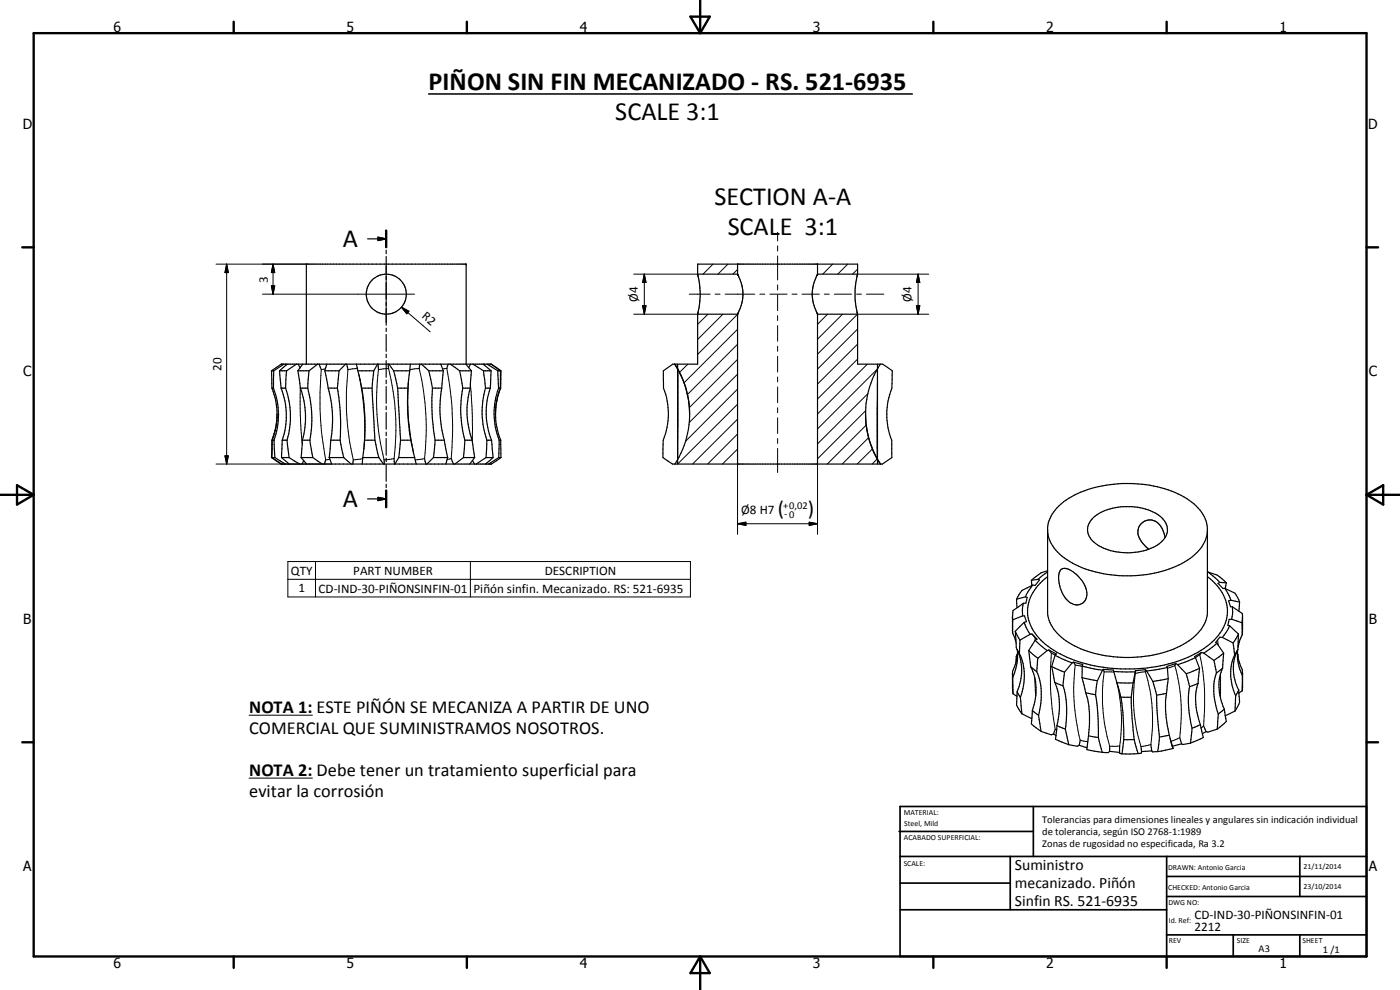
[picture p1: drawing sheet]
<svg xmlns="http://www.w3.org/2000/svg" width="420mm" height="297mm" viewBox="0 0 420 297" stroke-linecap="round" stroke-linejoin="round" font-family="sans-serif">
<g fill="none" stroke="#000" stroke-width=".35">
<path d="M110.3 71.7h5.6M113.4 71.2l2.5 .5-2.5 .5zM115.9 69.2v5M115.9 75.1v1M115.9 77v5M209.4 79.2h48l-.1 3.2-.7 4.7 .1 3.5 .6 3.5 .1 15.2h7.5l2.9 2-.1 1.2a12.3 12.3 0 0 1-.9 6.8 20.8 20.8 0 0 0 .8 12.8l.1 5.2-2.9 1.9h-63l-2.8-1.9v-2.6a15.3 15.3 0 0 1 1-5.5 21.1 21.1 0 0 0-.9-12.7v-5.2l2.8-2h7.5l.1-15.5a25.2 25.2 0 0 0 .5-7.6l-.6-3.8zM221.3 79.2v3.1M245.4 79.2l-.1 3.2a11.8 11.8 0 0 0-.3 11.1l.4 .7M115.9 82.8v1.1M115.9 84.8v5M115.9 90.7v1M115.9 92.6v5"/>
<path d="M115.9 98.5v1M209.4 94.3h11.9M209.4 82.3h11.9M221.3 94.3v44.9M221.3 82.3l.1 .1M221.4 82.3l.1 .3a12.8 12.8 0 0 1 1.5 5.1v1.1a13.7 13.7 0 0 1-1.7 5.5M221.4 94.1v.1M245.3 94.1l.1 45.1M245.4 82.3h11.9M245.4 82.3h-.1M257.3 94.2l-11.9 .1M81.5 111.3l2.9-2h63.1l2.9 2-.1 2.5a7.2 7.2 0 0 1-.7 4.6l-.8 3.9"/>
<path d="M81.5 111.3l.1 5.2M81.5 111.3h.7M81.6 116.5a20.6 20.6 0 0 1 1.4 9.7M81.6 116.5h.5M82.1 116.5a22.2 22.2 0 0 1 .1 15.6M82.2 111.3l-.1 5.2M83.9 111.3l.5 5.2M83.9 111.3h2.1M84.4 116.5a22.5 22.5 0 0 1 .3 15.6M84.4 116.5h1.3M85.2 109.3l-3 2M85.7 116.5a25.4 25.4 0 0 1 .4 15.6"/>
<path d="M85.8 109.3l.1 .2M86 111.3l-.3 5.2M86.2 109.3l-2.3 2M89 109.3l-3 2M89.4 111.3l.8 5.2M89.4 111.3h3.3M89.5 109.3l.6 1.1M90.2 116.5a26 26 0 0 1 .6 15.6M90.2 116.5h2.2M90.9 109.3l-1.5 2M91.9 109.3v-30.1h48v30.1M92.4 116.5a35.2 35.2 0 0 1 .6 15.6"/>
<path d="M92.7 111.3l-.3 5.2M95.3 109.3l-2.6 2M95.8 109.3l.6 1.6M97.5 111.3l1 5.2M97.5 111.3h4.3M98.1 109.3l-.6 2M98.5 116.5a34 34 0 0 1 .8 15.6M98.5 116.5h2.7M101.2 116.5l.2 .9a61.7 61.7 0 0 1 .7 14.7M101.8 111.3l-.6 5.2M103.7 109.3l-1.9 2M104 109.3l.4 1.6"/>
<path d="M107 109.3l.4 2M107.4 111.3l1.2 5.2M107.4 111.3h4.8M108.6 116.5l.9 7.7-.1 7.9M108.6 116.5h3.1M111.7 116.5l.8 15.6M112.2 111.3l-.5 5.2M113.3 109.3l-1.1 2M113.5 109.3l.1 1.6M115.9 100.4v5M115.9 106.3v1M115.9 108.2v5"/>
<path d="M115.9 114v1.1M115.9 116v5M116.5 109.3l.1 1.3M116.7 109.3l1.4 2M118.1 111.3l1.2 5.2M118.1 111.3h4.9M119.3 116.5l.9 15.6M119.3 116.5h3.1M122.4 116.5v7.7l.9 7.9M123 111.3l-.6 5.2M123.1 109.3l-.1 2M126 109.3l-.2 1.3"/>
<path d="M126.4 109.3l2.3 2M128.7 111.3l1.1 5.2M128.7 111.3h4.3M129.8 116.5a62.5 62.5 0 0 0 .8 15.6M129.8 116.5h2.8M132.3 109.3l.7 2M132.6 116.5l-.2 .9a34.9 34.9 0 0 0 .9 14.7M133 111.3l-.4 5.2M134.5 109.3l-.4 1.3M135.1 109.3l2.9 2M138 111.3l.9 5.2M138 111.3h3.5"/>
<path d="M138.9 116.5a34.1 34.1 0 0 0 .6 15.6M138.9 116.5h2.2M139.8 109.3l1.7 2M141.1 116.5a24.9 24.9 0 0 0 .6 15.6M141.2 109.3l-.5 1M141.5 111.3l-.4 5.2M141.9 109.3l3.2 2M145 109.3l2.4 2M145.1 111.3l.6 5.2M145.1 111.3h2.3M145.4 109.3l-.1 .2M145.7 116.5a25.5 25.5 0 0 0 .4 15.6"/>
<path d="M145.7 116.5h1.4M146.2 109.3l3.2 2M147.1 116.5a22.2 22.2 0 0 0 .4 15.6M147.4 109.3l2.8 2M147.4 111.3l-.3 5.2M149.4 111.3l.2 5.2M149.4 111.3h.8M149.6 116.5a21.9 21.9 0 0 0 .2 15.6M149.6 116.5h.5M150.1 116.5l-.8 2.8-.5 3M150.2 111.3l-.1 5.2M202.5 109.3l.9 1.4"/>
<path d="M202.6 109.3l1.8 3.3 1.7 4.7M203.4 109.3v29.9M203.4 110.9a27.1 27.1 0 0 1 3.6 13.4M206.2 118l.7 5.1M263.3 109.3v29.9M264.2 109.3a27.5 27.5 0 0 0-4.4 16.9M81.6 137.3l2.9 1.9M81.6 137.3h.9M81.7 132.1l-.1 5.2M81.7 132.1h.5M82.2 132.1l.3 5.2M82.5 137.3l3.2 1.9"/>
<path d="M82.6 129.2l-.9 2.9M82.8 128.2l-.6 2a7.7 7.7 0 0 0-.6 4.5l-.1 2.6 2.9 1.9h63.1l2.9-1.9M83 126.2l-.2 2M83.1 126.2l-.3 2M84.5 137.3l2.3 1.9M84.5 137.3h2.3M84.7 132.1l-.2 5.2M84.7 132.1h1.4M86.1 132.1l.7 5.2M86.6 139.1l-.1 .1M86.8 137.3l3.1 1.9M90.4 137.3l1.6 1.9"/>
<path d="M90.4 137.3h3.5M90.8 132.1l-.4 5.2M90.8 132.1h2.2M91.1 138.2l-.4 1M93 132.1l.9 5.2M93.9 137.3l2.8 1.9M97.7 138l-.3 1.2M98.8 137.3l.8 1.9M98.8 137.3h4.4M99.3 132.1l-.5 5.2M99.3 132.1h2.8M102.1 132.1l1.1 5.2"/>
<path d="M103.2 137.3l2.2 1.9M106 138l-.1 1.2M108.9 137.3l-.2 1.9M108.9 137.3h4.8M109.4 132.1l-.5 5.2M109.4 132.1h3.1M112.5 132.1l1.2 5.2M113.7 137.3l1.4 1.9M115.3 138v1.2M115.9 121.9v1M115.9 123.8v5M115.9 129.7v1"/>
<path d="M115.9 131.6v5M115.9 137.5v1M115.9 139.4v5M118.3 137.6l.1 1.6M119.7 137.3l-1.2 1.9M119.7 137.3h4.7M120.2 132.1l-.5 5.2M120.2 132.1h3.1M123.3 132.1l1.1 5.2M124.4 137.3l.5 1.9M127.4 137.6l.4 1.6M130.1 137.3l-2 1.9"/>
<path d="M130.1 137.3h4.3M130.6 132.1l-.5 5.2M130.6 132.1h2.7M133.3 132.1l1.1 5.2M134.4 137.3l-.6 1.9M135.4 137.6l.7 1.6M139.1 137.3l-2.6 1.9M139.1 137.3h3.3M139.5 132.1l-.4 5.2M139.5 132.1h2.2M141.7 132.1l.7 5.2M141.8 138.2l.6 1"/>
<path d="M142.4 137.3l-1.4 1.9M145.9 137.3l-3 1.9M145.9 137.3h2.1M146 139l.1 .2M146.1 132.1l-.2 5.2M146.1 132.1h1.4M147.5 132.1l.5 5.2M148 137.3l-2.3 1.9M148.7 124.2a21.7 21.7 0 0 0 1.6 7.9M148.8 122.3l-.1 1.9M149.7 137.3l-3.1 1.9M149.7 137.3h.7"/>
<path d="M149.8 132.1l-.1 5.2M149.8 132.1h.5M150.3 132.1l.1 5.2M207 123.6a27.9 27.9 0 0 1-4.4 15.6M259.7 124.2a27.4 27.4 0 0 0 4.5 15M259.9 126.7a26.8 26.8 0 0 0 3.4 10.9M263.3 137.8l1 1.4M110.3 149.7h5.6M113.4 149.2l2.5 .5-2.5 .5zM115.9 145.3v1M115.9 147.2v5M317.9 151.7a28.5 28.5 0 0 1 17.6-6.5 33.5 33.5 0 0 1 22.2 5.5 10.9 10.9 0 0 1 4.7 7.8v25.6a13.3 13.3 0 0 1-8.1 9.7 37.8 37.8 0 0 1-32.7-.5 13 13 0 0 1-7.2-9.2v-25.8a10.3 10.3 0 0 1 3.5-6.6z"/>
<path d="M328.2 155.2a14.5 14.5 0 0 1 9-3.2 15.3 15.3 0 0 1 11.5 3.4 4.7 4.7 0 0 1-.9 7.8 18 18 0 0 1-19-.1 4.7 4.7 0 0 1-.6-7.9zM362.4 159.2a11.7 11.7 0 0 1-6 8.9 37 37 0 0 1-34.6 .9 12.9 12.9 0 0 1-7.4-9.3M305.1 179.8l.1 2.6M307.8 179.1l.5 .1-.4 1.8h-.8M307.8 179.1l-2.7 .7M309.5 174.1l.2 1.6M309.9 175.6l-3.2 1.6-1.6 2.6M309.9 175.6l-1.5 2.1-.6 1.4M311.6 173.8l.3 .2-1.2 1.6h-.8M311.6 173.8l-2.1 .3M314.4 171.2l-1.9 .7-3 2.2M314.4 171.6l-2.8 2.2"/>
<path d="M314.4 173a12.7 12.7 0 0 0-5.8 12.4 17 17 0 0 0 8.6 10.3 47 47 0 0 0 42.3 0 16.6 16.6 0 0 0 8.7-10.3 12.6 12.6 0 0 0-5.8-12.4M318.5 170.9a3.3 3.3 0 0 1 3.7 .8 8.3 8.3 0 0 1 3.9 7.4 3.1 3.1 0 0 1-2.4 2.4 3.1 3.1 0 0 1-3.1-1.1 9.6 9.6 0 0 1-2.5-9zM349.7 161.3a6.2 6.2 0 0 0-4-5.3 3.7 3.7 0 0 0-3.9 2 3.7 3.7 0 0 0 .6 4.3l2.4 2.5M362.5 171.6l-.1 .1M362.5 171.6a9.8 9.8 0 0 1 5.5 3.3M362.5 171.6l3.6 3.2M366.1 174.8l-.6 .2 1.6 1.6 .5-.1M366.1 174.8l1.9 .1M367.6 176.5l3 1.5 1.4 2.6M367.6 176.5l1.2 2.1 .6 1.5M368 174.9l-.3 1.7M303.9 185v4.9"/>
<path d="M303.9 189.3v.6M303.9 189.9l1 2.8M303.9 186v.9M304.7 189.4l.3 5 .3 .5M304.7 189.4l1.4 2.7M304.9 198.7l-.5 1.4a3.9 3.9 0 0 0-.5 3.1M305 197l-.1 1.7M305.3 194.9a15.3 15.3 0 0 1 0 12.7M305.3 196.4l-.3 .6M305.3 194.9l.6 1.2M305.3 195.1l.1 .5M305.3 196.3l-.3 .7"/>
<path d="M305.4 195.5a16.5 16.5 0 0 1-1.5 7.7M305.4 195.9l-.5 2.8M305.9 196.1a16.9 16.9 0 0 1 .3 13.2M306.1 192.1l-.2 4M306.9 184.8h.6l.5 1.7-.6 .2M306.9 184.8l-3 1.2M307.1 181l-3.1 2.2-.1 2.8M307.1 181l-.2 1.5v2.3M307.4 186.7l-2.7 2.7M307.4 186.7l.5 1.5 1.3 2.1M308.7 195.2l.6 4.9M308.7 195.2l2.8 2.3"/>
<path d="M309.2 190.3l-3.1 1.8M309.7 190.2l1 1.2M309.7 190.2l-.5 .1M309.7 190.2l1.5 1.6-.5 .3M310.7 192.1l-2 3.1M310.7 192.1l3.6 3.1M311.5 197.5l-.4 4M314.3 195.2l-2.8 2.3M314.8 195l.7 1M314.8 195l-.5 .2M314.8 195l2.2 1.2-.4 .4M315.6 200l.9 4.7"/>
<path d="M315.6 200l3.9 1.7M316.6 196.6l-1 3.4M316.6 196.6l5.2 2.3M321.8 198.9l-2.3 2.8M322.1 198.7l.6 .8M322.1 198.7l-.3 .2M322.1 198.7l2.8 .7-.1 .5M324.8 199.9l-.1 3.4M324.8 199.9l6.1 1.2M352.9 199.1l-2.7 .8 .1 .4M352.9 199.1l.5 .3M352.9 199.1l-.3 .6"/>
<path d="M353.4 199.4l2.6 2.7M358.8 197.3l-5.4 2.1M358.8 197.3l1.2 3.2M360.6 195.7l-2.1 1.3 .3 .3M360.6 195.7l.7 .3M360.6 195.7l-.5 .8M361.3 196l3 2.2M364.3 198.2l.8 3.7M365.2 193l2 3M365.2 193l-3.9 3M366.8 191.3l-.7-.1-1.3 1.6 .4 .2M366.8 191.3l3.3 1.6"/>
<path d="M367.2 196l-.3 4.4M367.2 196l-2.9 2.2M369 187.7l2.7 2.5M369 187.7l-.7 1.5-1.5 2.1M369.4 180.1l-.7 .2 .6 1.7 .6 .1M369.4 180.1l2.6 .5M369.6 185.8h-.7l-.4 1.8 .5 .1M369.6 185.8l3.1 1.1M369.9 182.1l2.9 2-.1 2.8M369.9 182.1v2.2l-.3 1.5M370.1 192.9l.4 3.6M370.5 196.5a13.8 13.8 0 0 0-.3 10.6l.6 1.7"/>
<path d="M371.4 195.9l.4 2.5 1 2.5 .1 1.2M371.4 195.5l.3 3.8 1.2 3.4v-.6M371.4 196.3l.1 .8M371.4 195v.5M371.5 194.9a13.2 13.2 0 0 0 .3 12.2M371.7 190.2l-.2 4.6-1 1.7M371.7 190.2l-1.6 2.7M372 180.6l-.2 2.8M372.7 186.9l.1 3.6M372.8 190.5l-.6 1.3-.7 2.4M372.9 185l-.1 5.5M303.9 202l.1 6.2"/>
<path d="M303.9 203.2l.1 5M304 208.2l1.2 .8M305.3 207.6l-.2 3a5 5 0 0 0 1.6 3.6M305.3 207.6l.9 1.7M306.2 209.3l.5 4.9M306.7 214.2l3 1.4M309.3 200.1a16.5 16.5 0 0 1 .5 13.1M309.3 200.1l1.8 1.4M309.8 213.2l-.3 4 3 2.3M309.8 213.2l1.9 1.4M311.1 201.5a19.2 19.2 0 0 1 .6 13.1M311.7 214.6l.8 4.9"/>
<path d="M312.5 219.5l3 1 .7-.3M316.5 204.7a20 20 0 0 1 .7 13M316.5 204.7l2.5 1.1M316.7 218.8l-.5 1.4M317.2 217.7l-.4 4.1 3.9 1.6M317.2 217.7l2.5 1.1M319 205.8a27.3 27.3 0 0 1 .7 13M319.5 201.7l-.5 4.1M319.7 218.8l1 4.6M324.7 203.3l1.1 4.6M324.7 203.3l4.6 1M325.8 207.9a20.9 20.9 0 0 1 1.2 6.5l-.3 6.4"/>
<path d="M325.8 207.9l3 .5M328.8 208.4l.7 5.6 .1 7.3M329.3 204.3l-.5 4.1M330.9 201.1l-1.6 3.2M331.1 200.8l.3 .8M331.1 200.8l-.2 .3M331.1 200.8l3 .2 .2 .5M334.3 201.5l.9 3.4M334.3 201.5l6.4 .1M335.2 204.9a42.2 42.2 0 0 1 2.1 14.2v2.8M335.2 204.9h4.9M336.4 209.2h3.1"/>
<path d="M339.5 209.2l.3 6.3 .6 6.4M340.1 204.9l-.6 4.3M340.7 201.6l-.6 3.3M340.8 201.3l-.1 .8M340.8 201.3l-.1 .3M343.8 200.9l.3 .4M343.8 200.9l-.1 .6M343.8 200.9l-3 .4M344.1 201.3l1.9 3.2M346 204.5l1.1 4.1M347.1 208.6l.2 5.4 .7 7.1M350.1 208a33.6 33.6 0 0 0 .8 12.6"/>
<path d="M350.1 208l-3 .6M350.3 200.3l.3 3.3M350.3 200.3l-6.2 1M350.6 203.6l-.5 4.4M350.6 203.6l-4.6 .9M356 202.1l1 3.9M357 206a29.8 29.8 0 0 0 .7 12.5M357.7 218.5l-.4 4.5M359.6 205a19.2 19.2 0 0 0 .6 12.4M359.6 205l-2.6 1M360 200.5l-4 1.6M360 200.5l-.4 4.5"/>
<path d="M360.2 217.4l-2.5 1.1M360.2 217.4l.9 3.9-3.8 1.7M361.2 217.8l.8 1.7M362 219.5l-1.2 .6M365.1 201.9a18.4 18.4 0 0 0 .5 12.3M365.3 218.8l-2.8 .9-.5-.2M365.6 214.2l-.3 4.6M366.9 200.4a15.4 15.4 0 0 0 .5 12.4M366.9 200.4l-1.8 1.5M367.4 212.8l.6 3.7-2.7 2.3M367.4 212.8l-1.8 1.4M370.6 213.4l-2.9 1.4"/>
<path d="M370.8 208.8l-.2 4.6M371.8 207.1l.1 1.9a5.1 5.1 0 0 1-1.3 4.4M371.8 207.1l-1 1.7M372.8 207.3l-1 .6M372.9 204.9l-.1 2.4M372.9 202l-.1 5.3M316.2 220.2l.7 .5M320.7 223.4l2.6 .5 .6-.3M323.9 223.6l2.3 .8M324.2 222.1l-.3 1.5M326.7 220.8l-.5 4.1 4.6 .8M326.7 220.8l2.9 .5"/>
<path d="M329.6 221.3l1.2 4.4M333 225.4l-.4 .4-1.8-.1M333 225.4l3 .4M333 223.9v1.5M336 225.8l.1 .3 .6 .1M336 223.8v2M337.3 221.9l-.6 4.3M337.3 221.9h3.1M340.4 221.9l1.2 4.2M341.6 226.1l-4.9 .1M342.4 224l.2 1.5M342.6 225.5l-.1 .5-.9 .1"/>
<path d="M345.4 223.4l.2 1.9M345.6 225.3l.3 .3 1.5-.1M345.6 225.3l-3 .2M348 221.1l-.6 4.4M350.9 220.6l1.1 4M350.9 220.6l-2.9 .5M351.4 222.4l.4 1.5M351.8 223.9l.2 .7M352 224.6l-4.6 .9M354.1 221.3l.5 1.9M354.6 223.2l-2.8 .7M357.3 223l-2.3 .4-.4-.2"/>
<circle cx="115.9" cy="88.3" r="6"/>
</g>
<g fill="none" stroke="#000" stroke-width=".3">
<path d="M64.8 79.2h27.1M68 79.2l.5 2.6h-1zM68 79.2v60M81.9 79.2l.6 2.6h-1.1zM81.9 79.2v9.1M115.9 79.8v17M209.5 79.2l-.1 .2M214 79.2l-3 3.1M218.5 79.2l-3 3.1M233.4 69.7v2.6M233.4 73.8v1.5M233.4 76.8v7.2"/>
<path d="M245.4 79.2v.1M249.9 79.2l-3 3.1M254.4 79.2l-3 3.1M78.8 88.3h45.6M81.4 85.8h1.1l-.6 2.5zM120.5 92.2l2.2 1.2-.6 .7zM120.5 92.2l8.6 7.4M190.2 82.3h19.2M190.2 94.3h19.2M192.9 91.7h1l-.5 2.6zM193.4 82.3l.5 2.5h-1zM193.4 82.3v12"/>
<path d="M206.9 88.3h6.2M212.5 94.3l-3.1 3M214.6 88.3h1.5M216.9 94.3l-7.5 7.6M217.6 88.3h8.9M221.3 98.8l-16 16.1M221.3 94.3l-11.9 12M221.3 80.9l-1.3 1.4M228 88.3h1.5M231 88.3h5.2M233.4 85.5v1.5M233.4 88.5v4.7"/>
<path d="M233.4 94.7v1.5M233.4 97.7v4.7M237.7 88.3h1.5M240.7 88.3h5.2M247.4 88.3h1.5M248.4 94.3l-3 3M250.4 88.3h5.2M252.8 94.3l-7.4 7.5M257.1 88.3h1.5M257.4 98.7l-12 12M257.4 80.8l-1.5 1.5M257.4 82.3h21.3"/>
<path d="M260 88.3h5.2M275 91.7h1l-.5 2.6zM275.5 82.3l.5 2.5h-1zM275.5 82.3v12M278.7 94.3h-21.4l-11.9 12M90.1 116.2v8.4l.6 8.5M97.7 110.7l-1.3 .2a96.4 96.4 0 0 0 1.3 27.1l1.3-.2M107.3 110.6l-2.9 .3a78.4 78.4 0 0 0 1.6 27.1l2.9-.4M107.7 112.5a78.4 78.4 0 0 1 1.5 22.2M113.6 110.9l3-.3a74 74 0 0 1 1.7 27l-3 .4a73.3 73.3 0 0 1-1.7-27.1zM122.6 113.8a73.8 73.8 0 0 0 1.6 22.3M123 110.9l2.8-.3a78.2 78.2 0 0 1 1.6 27l-2.8 .4"/>
<path d="M132.9 110.7l1.2-.1a97 97 0 0 1 1.3 27l-1.2 .2M141.2 115.4l.6 9.6-.1 7.3M203.4 110.6v27.3M206.4 109.3l-2.4 2.4M221.3 116.8l-15.6 15.6M221.3 112.3l-14.5 14.5M221.3 107.8l-14.4 14.5M221.3 103.3l-15 15.1M233.4 103.9v1.5M233.4 106.9v4.7M233.4 113.1v1.5M233.4 116.1v4.7"/>
<path d="M257.4 107.7l-12 12M257.4 103.3l-12 11.9M260.3 109.3l-14.9 14.9M260.5 118.1l-15.1 15.1M263.3 110.8l-17.9 17.9M263.3 110.6v27.1M64.8 139.2h34.8M67.5 136.8h1l-.5 2.4zM221.3 139.2h.1M221.3 134.7l-4.5 4.5M221.3 130.2l-8.9 9M221.3 125.8l-13.5 13.4"/>
<path d="M221.3 121.3l-17.9 17.9M221.3 139.2v21.1M233.4 122.3v1.5M233.4 125.3v4.7M233.4 131.6v1.5M233.4 134.5v7.3M245.4 139.2v21.1M259.8 123.2l-14.4 14.5M260 127.6l-11.7 11.6M260.7 131.3l-7.9 7.9M261.8 134.7l-4.6 4.5M263.3 137.7l-1.6 1.5"/>
<path d="M263.3 137.7v.2M221.3 157.1l2.5-.4v.9zM221.3 157.1h24.1M242.9 156.7l2.5 .4-2.5 .5zM86.4 168.5h120.8v10.6h-120.8zM86.4 173.8h120.8M94.7 168.5v10.6M141.2 168.5v10.6M311.1 191.8l-.4-.4-.1 .8M316.7 196.5l-1.2-.5a82.8 82.8 0 0 0 1.2 22.8l.4 .2M324.8 199.9l-2.1-.4a60.1 60.1 0 0 0 1.5 22.6l2.3 .4M358.8 197.3l1.3-.8a66.7 66.7 0 0 1 1.1 21.3l-.7 .6"/>
<path d="M365.4 192l.2 1.6M74.7 214.6h19.1M310.5 203.3l.3 5.4M334.3 201.7l-2.9-.1a52.1 52.1 0 0 0 1.6 22.3l3-.1a48.8 48.8 0 0 0-.9-19.1M340.7 202.1l3-.6a49.2 49.2 0 0 1 1.7 21.9l-3 .6a48.4 48.4 0 0 1-1.7-21.9zM350.3 200.6l2.3-.9a52.4 52.4 0 0 1 1.5 21.6l-2.7 1.1-.2-.7M366.3 202.3v6.9M74.7 233.5h19.1"/>
</g>
<g fill="#000">
<circle cx="139.9" cy="79.2" r=".18"/>
<circle cx="221.4" cy="94.2" r=".18"/>
<circle cx="221.4" cy="82.3" r=".18"/>
<circle cx="245.4" cy="94.2" r=".18"/>
<circle cx="245.4" cy="82.3" r=".18"/>
</g>
<path d="M128.6 28.2h145.2" fill="none" stroke="#000" stroke-width=".46"/>
<g fill="none" stroke="#000" stroke-width=".71">
<path d="M10.1 9.9h400v277.1h-400zM70.1 6.5v3.4M140.1 6.5v3.4M207.2 5h5.8l-2.9 4.9zM210.1 0v9.9M280.1 6.5v3.4M350.1 6.5v3.4M6.7 74.2h3.4M115.9 69.2v5M410.1 74.2h3.5M.1 148.5h10M5.1 145.6l5 2.9-5 2.9z"/>
<path d="M115.9 147.2v5M410.1 148.5h10M410.1 148.5l5-2.9v5.8zM6.7 222.7h3.4M410.1 222.7h3.5M70.1 287v3.4M140.1 287v3.4M210.1 287v10M210.1 287l2.9 5h-5.8zM280.1 287v3.4M350.1 287v3.4"/>
</g>
<g fill="none" stroke="#000" stroke-width=".51">
<path d="M269.8 249.5h40.3M270.1 242h140v45h-140zM270.1 257h140M303.2 257v16M310.1 242v15M350.1 257v30M390.1 257v12M270.1 265h33.1M270.1 273h80M350.1 269h60M350.1 263h60M350.1 280.5h60"/>
<path d="M370.1 280.5v6.5M390.1 280.5v6.5"/>
</g>
<g fill="#000">
<path d="M113.4 71.2l2.5 .5-2.5 .5zM68 79.2l.5 2.6h-1zM81.4 85.8h1.1l-.6 2.5zM81.9 79.2l.6 2.6h-1.1zM120.5 92.2l2.2 1.2-.6 .7zM192.9 91.7h1l-.5 2.6zM193.4 82.3l.5 2.5h-1zM275 91.7h1l-.5 2.6zM275.5 82.3l.5 2.5h-1zM67.5 136.8h1l-.5 2.4zM113.4 149.2l2.5 .5-2.5 .5zM221.3 157.1l2.5-.4v.9z"/>
<path d="M242.9 156.7l2.5 .4-2.5 .5z"/>
</g>
<g font-size="7.9">
<text x="128.6" y="27.1">PIÑON SIN FIN MECANIZADO - RS. 521-6935</text>
<text x="184.6" y="36.1">SCALE 3:1</text>
<text x="214.4" y="61.6">SECTION A-A</text>
<text x="218.4" y="70.6">SCALE 3:1</text>
<text x="102.9" y="74.2">A</text>
<text x="102.9" y="152.2">A</text>
</g>
<g font-size="6.3">
<text x="233.5" y="154.6">(</text>
<text x="242.4" y="154.6">)</text>
</g>
<g font-size="5.5">
<text x="74.8" y="213.8">NOTA 1: ESTE PIÑÓN SE MECANIZA A PARTIR DE UNO</text>
<text x="74.8" y="220.1">COMERCIAL QUE SUMINISTRAMOS NOSOTROS.</text>
<text x="74.8" y="232.7">NOTA 2: Debe tener un tratamiento superficial para</text>
<text x="74.8" y="239">evitar la corrosión</text>
</g>
<g font-size="4.7">
<text x="304.6" y="261.1">Suministro</text>
<text x="304.6" y="266.5">mecanizado. Piñón</text>
<text x="304.6" y="271.9">Sinfin RS. 521-6935</text>
</g>
<g font-size="4.2">
<text x="34" y="9.6">6</text>
<text x="104" y="9.6">5</text>
<text x="174" y="9.6">4</text>
<text x="244" y="9.6">3</text>
<text x="314" y="9.6">2</text>
<text x="384" y="9.6">1</text>
<text x="6.8" y="38.7">D</text>
<text x="410.6" y="38.7">D</text>
<text x="7" y="112.9">C</text>
<text x="410.8" y="112.9">C</text>
<text x="7" y="187.1">B</text>
<text x="410.8" y="187.1">B</text>
<text x="7" y="261.4">A</text>
<text x="410.8" y="261.4">A</text>
<text x="34" y="290.4">6</text>
<text x="104" y="290.4">5</text>
<text x="174" y="290.4">4</text>
<text x="244" y="290.4">3</text>
<text x="314" y="290.4">2</text>
<text x="384" y="290.4">1</text>
</g>
<g font-size="3.9">
<text x="80.4" y="84.8" transform="rotate(-90 80.4 84.8)">3</text>
<text x="126.4" y="95.2" transform="rotate(41 126.4 95.2)">R2</text>
<text x="191.4" y="90.6" transform="rotate(-90 191.4 90.6)">Ø4</text>
<text x="273.5" y="90.6" transform="rotate(-90 273.5 90.6)">Ø4</text>
<text x="66.5" y="111.3" transform="rotate(-90 66.5 111.3)">20</text>
<text x="222.4" y="154.2">Ø8 H7</text>
<text x="87.3" y="172.4">QTY</text>
<text x="106" y="172.4">PART NUMBER</text>
<text x="163.5" y="172.4">DESCRIPTION</text>
<text x="89.6" y="177.7">1</text>
<text x="95.6" y="178.1">CD-IND-30-PIÑONSINFIN-01</text>
<text x="142.1" y="177.8">Piñón sinfin. Mecanizado. RS: 521-6935</text>
<text x="358.5" y="275.6">CD-IND-30-PIÑONSINFIN-01</text>
<text x="358.5" y="279.4">2212</text>
</g>
<g font-size="3.1">
<text x="235.1" y="152.7">+0,02</text>
<text x="235.4" y="155.2">-0</text>
<text x="312.7" y="246.8">Tolerancias para dimensiones lineales y angulares sin indicación individual</text>
<text x="312.7" y="250.4">de tolerancia, según ISO 2768-1:1989</text>
<text x="312.7" y="254">Zonas de rugosidad no especificada, Ra 3.2</text>
<text x="377.7" y="285.6">A3</text>
<text x="397" y="285.9">1 /1</text>
</g>
<g font-size="2.4">
<text x="271.2" y="244.4">MATERIAL:</text>
<text x="271.3" y="252">ACABADO SUPERFICIAL:</text>
<text x="271.4" y="247.9">Steel, Mild</text>
<text x="271.2" y="259.7">SCALE:</text>
<text x="350.6" y="260.9">DRAWN: Antonio Garcia</text>
<text x="391.2" y="260.6">21/11/2014</text>
<text x="350.6" y="267">CHECKED: Antonio Garcia</text>
<text x="391.2" y="266.7">23/10/2014</text>
<text x="350.6" y="271.4">DWG NO:</text>
<text x="350.8" y="276.9">Id. Ref:</text>
<text x="350.8" y="282.8">REV</text>
<text x="371.2" y="282.9">SIZE</text>
<text x="390.9" y="282.9">SHEET</text>
</g>
</svg>
